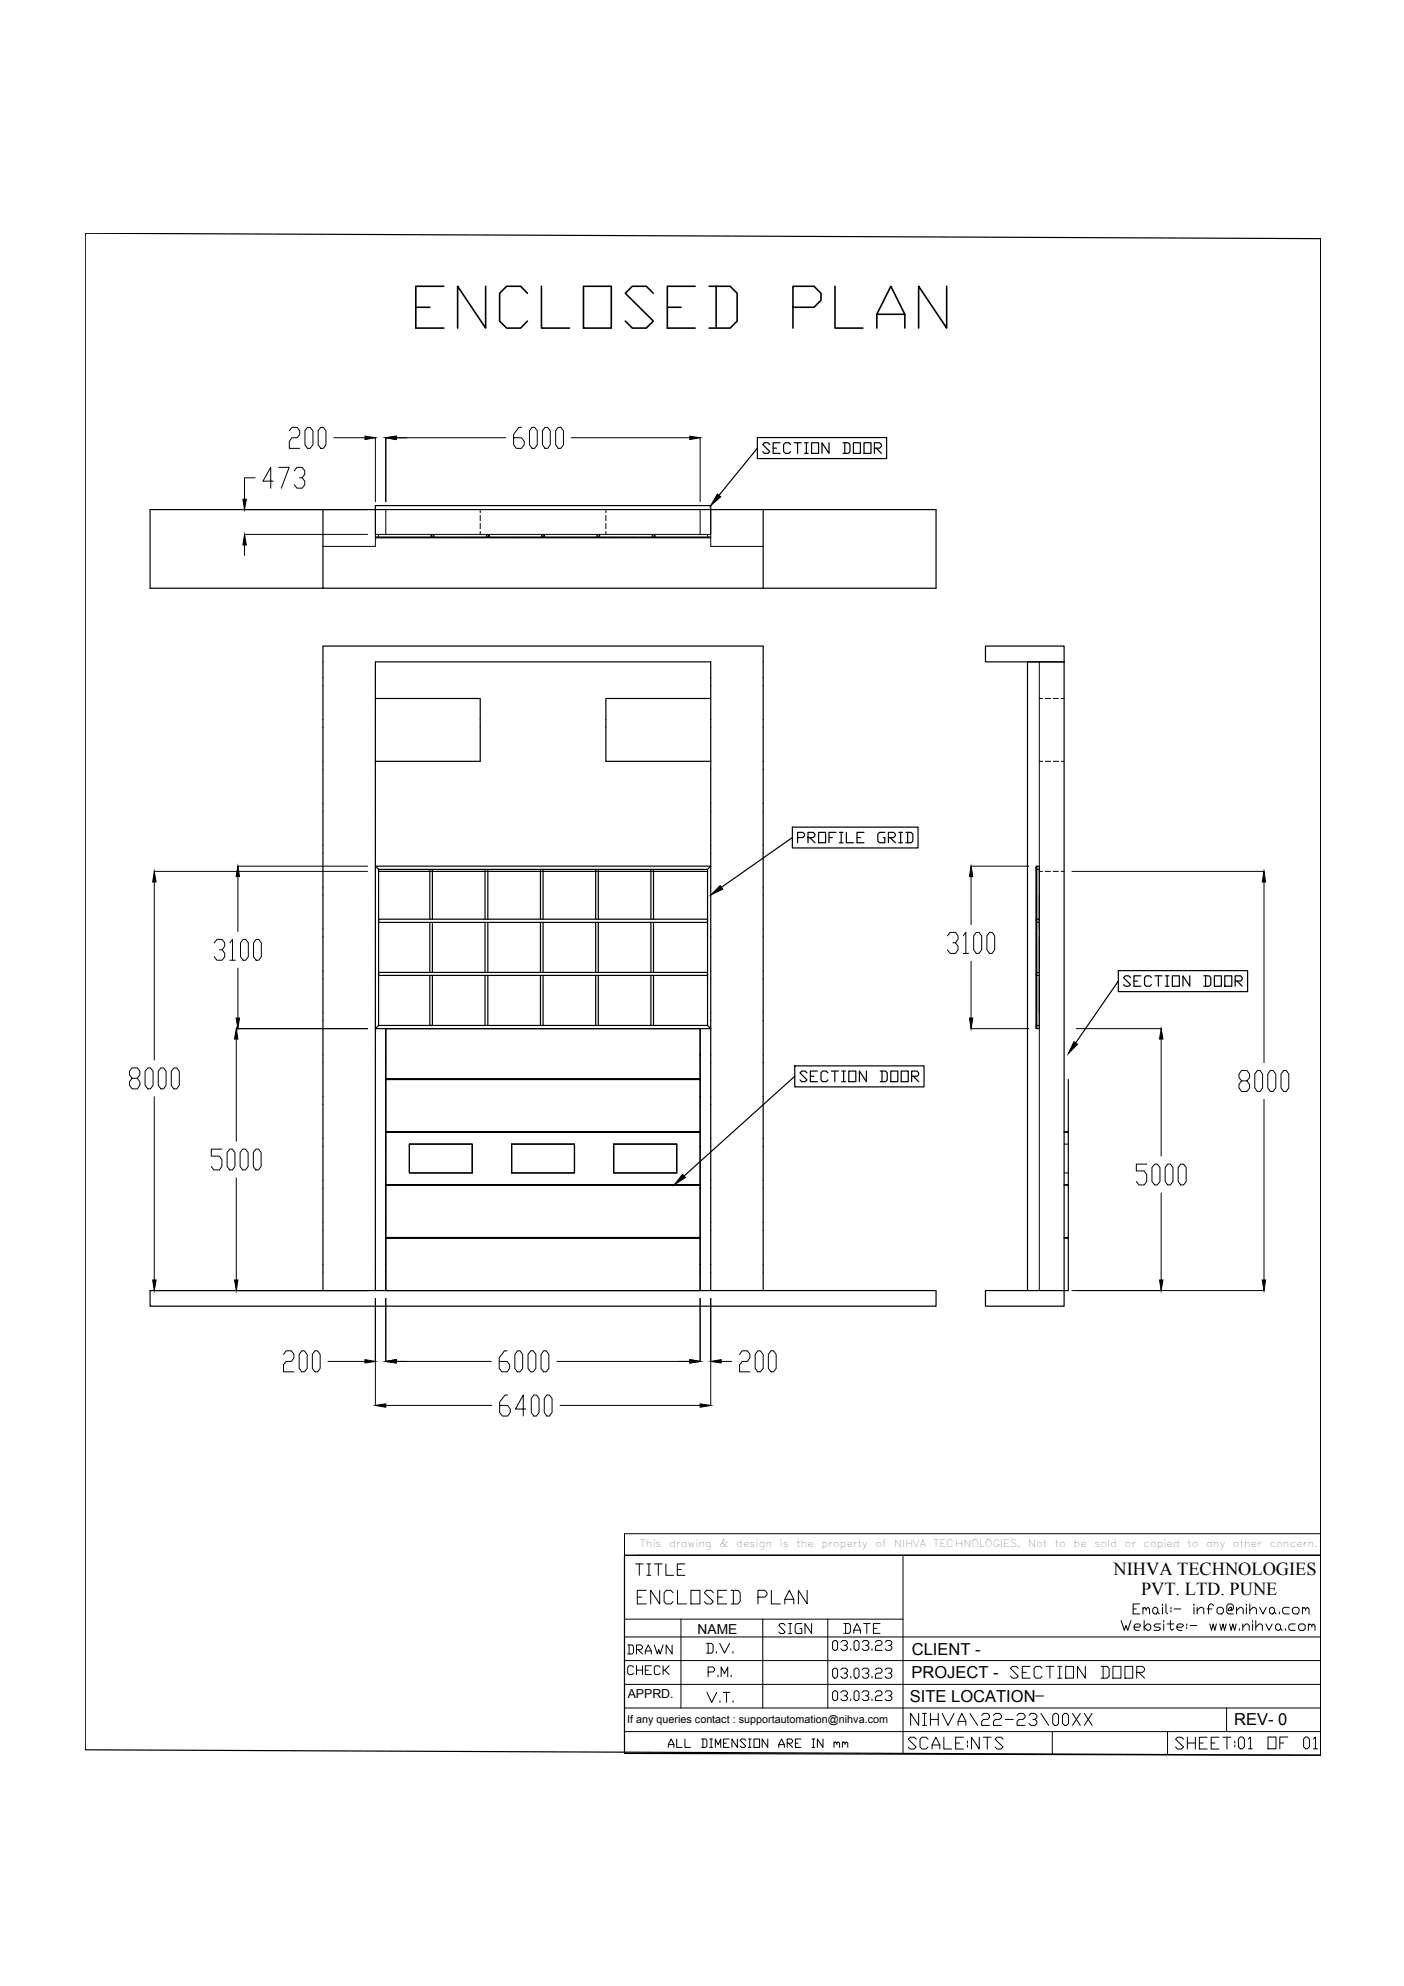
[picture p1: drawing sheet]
<svg xmlns="http://www.w3.org/2000/svg" width="297mm" height="420mm" viewBox="0 0 297 420" stroke-linecap="round" stroke-linejoin="round" font-family="sans-serif">
<!-- layer: 0 -->
<g fill="none" stroke="#000" stroke-width=".25">
<path d="M18 49.3l261.4 1.2v320.8l-261.4-1.1zM160.2 92.6h27.4v4.4h-27.4zM160.2 94.8l-8.1 10M162.9 94.1l-.4-.4h-.8l-.3 .4 1.5 1.4-.4 .4h-.8l-.3-.4M163.6 94.8h.7M165.1 93.7h-1.5v2.2h1.5M167.3 94.1l-.4-.4h-.7l-.4 .4v1.4l.4 .4h.7l.4-.4M168 93.7h1.5M168.7 93.7v2.2M170.2 95.9h.8M170.2 93.7h.8M170.6 93.7v2.2"/>
<path d="M171.7 93.7h1.5v2.2h-1.5zM175.4 93.7v2.2l-1.5-2.2v2.2M178.4 93.7h1.1l.3 .4v1.4l-.3 .4h-1.1M178.7 93.7v2.2M180.6 93.7h1.4v2.2h-1.4zM182.8 93.7h1.5v2.2h-1.5zM185 94.8h1.1l.4-.4v-.3l-.4-.4h-1.1v2.2M185.4 94.8l1.1 1.1M68.3 107.8v16.6h93.2v-16.6M79.4 107h71v.8h-71zM79.4 107.8h-47.6v16.6h36.5M150.4 107.8h47.6v16.6h-36.5"/>
<path d="M208.5 136.7h16.6v3.3h-16.6zM79.4 147.8h22.2v13.3h-22.2M150.4 147.8h-22.2v13.3h22.2M167.6 175h26.6v4.4h-26.6zM167.6 177.2l-15 10.5M168.7 177.2h1.1l.4-.4v-.3l-.4-.4h-1.1v2.2M170.9 177.2h1.1l.4-.4v-.3l-.4-.4h-1.1v2.2M171.3 177.2l1.1 1.1M173.2 176.1h1.5v2.2h-1.5zM175.4 177.2h.7M176.9 176.1h-1.5v2.2M177.6 176.1h.8"/>
<path d="M177.6 178.3h.8M178 176.1v2.2M179.1 176.1v2.2h1.5M181.3 177.2h.7M182.8 176.1h-1.5v2.2h1.5M187.2 176.1h-1.1l-.4 .4v1.5l.4 .3h1.1v-1.1h-.3M188 177.2h1.1l.3-.4v-.3l-.3-.4h-1.1v2.2M188.3 177.2l1.1 1.1M190.2 176.1h.7M190.2 178.3h.7M190.5 176.1v2.2M191.6 176.1h1.1l.4 .4v1.5l-.4 .3h-1.1"/>
<path d="M192 176.1v2.2M79.4 183.2h71l-.7 .7v33l.7 .7h-71l.7-.7v-33zM80.1 194.5h69.6v.6h-69.6zM80.1 183.9h69.6M80.1 184.3h69.6M90.9 183.9v10.6M90.9 195.1v10.6M91.5 183.9v10.6M91.5 195.1v10.6M102.6 183.9v10.6M102.6 195.1v10.6M103.2 183.9v10.6"/>
<path d="M103.2 195.1v10.6M114.3 183.9v10.6M114.3 195.1v10.6M114.9 183.9v10.6M114.9 195.1v10.6M126 183.9v10.6M126 195.1v10.6M126.6 183.9v10.6M126.6 195.1v10.6M137.7 183.9v10.6M137.7 195.1v10.6M138.3 183.9v10.6"/>
<path d="M138.3 195.1v10.6M80.1 205.7h69.6v.7h-69.6zM80.1 216.9h69.6M81.6 217.6h66.5v10.6h-66.5zM81.6 217.6v55.4M90.9 206.4v10.5h.6v-10.5M102.6 206.4v10.5M103.2 206.4v10.5M114.3 206.4v10.5M114.9 206.4v10.5M126 206.4v10.5M126.6 206.4v10.5"/>
<path d="M137.7 206.4v10.5M138.3 206.4v10.5M148.1 217.6v55.4M236.6 205.3h27.3v4.5h-27.3zM236.6 207.5l-9 13.1M239.2 206.8l-.4-.4h-.7l-.4 .4 1.5 1.5-.4 .3h-.7l-.4-.3M239.9 207.5h.8M241.4 206.4h-1.5v2.2h1.5M243.6 206.8l-.4-.4h-.7l-.4 .4v1.5l.4 .3h.7l.4-.3M244.3 206.4h1.5M245.1 206.4v2.2M246.5 208.6h.8"/>
<path d="M246.5 206.4h.8M246.9 206.4v2.2M248 206.4h1.5v2.2h-1.5zM251.7 206.4v2.2l-1.4-2.2v2.2M254.7 206.4h1.1l.4 .4v1.5l-.4 .3h-1.1M255.1 206.4v2.2M256.9 206.4h1.5v2.2h-1.5zM259.1 206.4h1.5v2.2h-1.5zM261.3 207.5h1.2l.3-.3v-.4l-.3-.4h-1.2v2.2M261.7 207.5l1.1 1.1M81.6 239.6h66.5v11h-66.5zM81.6 228.4h66.5v11h-66.5z"/>
<path d="M81.6 239.6h66.5M81.6 228.2h66.5M81.6 228.4h66.5M81.6 239.4h66.5M168.1 225.5h27.4v4.4h-27.4zM168.1 227.7l-23.4 21.1M170.7 227l-.4-.4h-.7l-.4 .4 1.5 1.5-.4 .3h-.7l-.4-.3M171.5 227.7h.7M172.9 226.6h-1.4v2.2h1.4M175.2 227l-.4-.4h-.8l-.3 .4v1.5l.3 .3h.8l.4-.3M175.9 226.6h1.5M176.6 226.6v2.2"/>
<path d="M178.1 228.8h.8M178.1 226.6h.8M178.5 226.6v2.2M179.6 226.6h1.5v2.2h-1.5zM183.3 226.6v2.2l-1.5-2.2v2.2M186.2 226.6h1.2l.3 .4v1.5l-.3 .3h-1.2M186.6 226.6v2.2M188.5 226.6h1.4v2.2h-1.4zM190.7 226.6h1.5v2.2h-1.5zM192.9 227.7h1.1l.4-.3v-.4l-.4-.4h-1.1v2.2M193.3 227.7l1.1 1.1M225.1 239.6h.9v11h-.9"/>
<path d="M226 228.4v11h-.9M81.6 250.7h66.5v11.1h-66.5zM81.6 250.7h66.5M81.6 250.6h66.5M86.6 242h13.3v6.1h-13.3zM108.2 242h13.3v6.1h-13.3zM129.8 242h13.4v6.1h-13.4zM225.1 250.7h.9v11.1h-.9M31.8 273h166.2v3.3h-166.2zM68.3 273v-136.3h93.2v136.3M79.4 273v-133h71v133M81.6 261.9h66.5v11.1h-66.5z"/>
<path d="M81.6 261.8h66.5M81.6 261.9h66.5M208.5 273h16.6v3.3h-16.6zM225.1 261.9h.9v11.1h-.9v-133h-7.7v133M132.1 329h147.3v42.3l-147.3-.3z"/>
</g>
<g fill="none" stroke="#000" stroke-width=".21">
<path d="M59 98.9h2.2l-1.7 4.4M61.2 91.1l.6-.7h1.1l.5 .7v.8l-.5 .7h-1.1l-.6 .8v1.5h2.2M62.3 99.6l.5-.7h1.1l.6 .7v.8l-.6 .7h-.5M65.1 90.4h.5l.6 .7v3l-.6 .8h-.5l-.6-.8v-3zM67.9 90.4h.5l.6 .7v3l-.6 .8h-.5l-.6-.8v-3zM70.6 92.6h6.6M79.4 92.6v13.6M81.6 92.6v13.6M83.9 92.6h23.1M110.3 90.4h-.5l-1.1 1.5v2.2l.5 .8h1.1l.6-.8v-.7l-.6-.8h-1.6M112.6 90.4h.5l.6 .7v3l-.6 .8h-.5l-.6-.8v-3zM115.3 90.4h.6l.5 .7v3l-.5 .8h-.6l-.5-.8v-3z"/>
<path d="M118.1 90.4h.6l.5 .7v3l-.5 .8h-.6l-.5-.8v-3zM120.9 92.6h25M148.1 92.6v13.6M51.7 113.1h26.1M51.7 107.8h26.1M51.7 115.3v2.2M54 101.1h-2.3v4.5M57.8 101.8h-2.2l1.7-2.9v4.4M63.9 101.1l.6 .7v.8l-.6 .7h-1.1l-.5-.7M68.3 115.6h11.1v-7.8v5.3h71v-5.3v7.8h11.1M79.4 113.7h.3M79.4 113.8h71"/>
<path d="M79.4 113.6h.3M79.6 113.6v.1M79.8 113.7h.2M79.8 113.6h.2M79.9 113.6v.1h.2M80.1 113.7h69.6M80.1 113.1v.7M80.1 113.6h.2M80.4 113.6h.2M80.7 113.6h.2M81.1 113.6h.2M81.4 113.6h.2"/>
<path d="M81.6 107.8v5.3M81.7 113.6h.2M82 113.6h.2M82.3 113.6h.3M82.6 113.6h.2M83 113.6h.2M83.3 113.6h.2M83.6 113.6h.2M83.9 113.6h.2M84.2 113.6h.2M84.5 113.6h.3M84.8 113.6h.2"/>
<path d="M85.2 113.6h.2M85.5 113.6h.2M85.8 113.6h.2M86.1 113.6h.2M86.4 113.6h.3M86.7 113.6h.3M87.1 113.6h.2M87.4 113.6h.2M87.7 113.6h.2M88 113.6h.2M88.3 113.6h.3M88.6 113.6h.3"/>
<path d="M89 113.6h.2M89.3 113.6h.2M89.6 113.6h.2M89.9 113.6h.2M90.3 113.6h.2M90.6 113.6h.2M90.9 113.6h.2M91.2 113.6h.2M91.2 113.1h.6v.6h-.6zM91.2 113.1h.6v.5l-.5 .1zM91.5 113.6h.2M91.8 113.6h.2"/>
<path d="M92.1 113.6h.2M92.5 113.6h.2M92.8 113.6h.2M93.1 113.6h.2M93.4 113.6h.2M93.7 113.6h.2M94 113.6h.2M94.4 113.6h.2M94.7 113.6h.2M95 113.6h.2M95.3 113.6h.2M95.6 113.6h.2"/>
<path d="M95.9 113.6h.2M96.3 113.6h.2M96.6 113.6h.2M96.9 113.6h.2M97.2 113.6h.2M97.5 113.6h.2M97.8 113.6h.2M98.2 113.6h.2M98.5 113.6h.2M98.8 113.6h.2M99.1 113.6h.2M99.4 113.6h.3"/>
<path d="M99.7 113.6h.2M100.1 113.6h.2M100.4 113.6h.2M100.7 113.6h.2M101 113.6h.2M101.3 113.6h.2M101.6 107.8v.7M101.6 109v1.2M101.6 110.7v1.2M101.6 112.4v.7M101.6 113.6h.3M101.9 113.6h.3"/>
<path d="M102.3 113.6h.2M102.6 113.6h.2M102.9 113.1h.6h-.5v.6zM102.9 113.6h.2M103.2 113.6h.2M103.5 113.1v.6h-.5h.5zM103.5 113.6h.3M103.8 113.6h.3M104.2 113.6h.2M104.5 113.6h.2M104.8 113.6h.2M105.1 113.6h.2"/>
<path d="M105.5 113.6h.2M105.7 113.6h.3M106.1 113.6h.2M106.4 113.6h.2M106.7 113.6h.2M107 113.6h.2M107.4 113.6h.2M107.7 113.6h.2M108 113.6h.2M108.3 113.6h.2M108.6 113.6h.2M108.9 113.6h.2"/>
<path d="M109.2 113.6h.2M109.6 113.6h.2M109.9 113.6h.2M110.2 113.6h.2M110.5 113.6h.2M110.8 113.6h.2M111.1 113.6h.2M111.5 113.6h.2M111.8 113.6h.2M112.1 113.6h.2M112.4 113.6h.2M112.7 113.6h.2"/>
<path d="M113 113.6h.2M113.4 113.6h.2M113.7 113.6h.2M114 113.6h.2M114.3 113.6h.2M114.6 113.1h.5h-.5v.6zM114.6 113.7h.5h-.5M114.6 113.6h.3M114.9 113.6h.2M115.1 113.1v.6zM115.3 113.6h.2M115.6 113.6h.2"/>
<path d="M115.9 113.6h.2M116.2 113.6h.2M116.5 113.6h.3M116.8 113.6h.3M117.2 113.6h.2M117.5 113.6h.2M117.8 113.6h.2M118.1 113.6h.2M118.4 113.6h.2M118.7 113.6h.3M119 113.6h.3M119.4 113.6h.2"/>
<path d="M119.7 113.6h.2M120 113.6h.2M120.3 113.6h.2M120.7 113.6h.2M120.9 113.6h.3M121.3 113.6h.2M121.6 113.6h.2M121.9 113.6h.2M122.2 113.6h.2M122.6 113.6h.2M122.9 113.6h.2M123.2 113.6h.2"/>
<path d="M123.5 113.6h.2M123.8 113.6h.2M124.1 113.6h.2M124.5 113.6h.2M124.8 113.6h.2M125.1 113.6h.2M125.4 113.6h.2M125.7 113.6h.2M126 113.6h.2M126.3 113.1h.6v.6h-.6zM126.3 113.1h.5v.6h-.5zM126.4 113.6h.1"/>
<path d="M126.7 113.6h.2M127 113.6h.2M127.3 113.6h.2M127.6 113.6h.2M127.9 113.6h.2M128.2 107.8v.7M128.2 109v1.2M128.2 110.7v1.2M128.2 112.4v.7M128.2 113.6h.2M128.6 113.6h.2M128.9 113.6h.2"/>
<path d="M129.2 113.6h.2M129.5 113.6h.2M129.8 113.6h.2M130.1 113.6h.2M130.5 113.6h.2M130.8 113.6h.2M131.1 113.6h.2M131.4 113.6h.2M131.7 113.6h.3M132 113.6h.2M132.4 113.6h.2M132.7 113.6h.2"/>
<path d="M133 113.6h.2M133.3 113.6h.2M133.6 113.6h.3M133.9 113.6h.3M134.3 113.6h.2M134.6 113.6h.2M134.9 113.6h.2M135.2 113.6h.2M135.5 113.6h.2M135.8 113.6h.3M136.1 113.6h.3M136.5 113.6h.2"/>
<path d="M136.8 113.6h.2M137.1 113.6h.2M137.4 113.6h.2M137.8 113.6h.2M138 113.1h.6v.6h-.6zM138 113.1h.5v.6h-.5zM138 113.6h.3M138.4 113.6h.2M138.7 113.6h.2M139 113.6h.2M139.3 113.6h.2M139.7 113.6h.2"/>
<path d="M140 113.6h.2M140.3 113.6h.2M140.6 113.6h.2M140.9 113.6h.2M141.2 113.6h.2M141.6 113.6h.2M141.9 113.6h.2M142.2 113.6h.2M142.5 113.6h.2M142.8 113.6h.2M143.1 113.6h.2M143.5 113.6h.1"/>
<path d="M143.8 113.6h.2M144.1 113.6h.2M144.4 113.6h.2M144.7 113.6h.2M145 113.6h.2M145.3 113.6h.2M145.7 113.6h.2M146 113.6h.2M146.3 113.6h.2M146.6 113.6h.2M146.9 113.6h.3M147.2 113.6h.2"/>
<path d="M147.6 113.6h.2M147.9 113.6h.2M148.1 107.8v5.3M148.2 113.6h.2M148.5 113.6h.2M148.8 113.6h.3M149.1 113.6h.3M149.5 113.6h.2M149.7 113.1v.7M149.8 113.7h.2M149.8 113.6h.2M149.9 113.6v.1h-.3"/>
<path d="M150.1 113.7h.3M150.1 113.6h.3M150.2 113.6v.1M219.9 140v133M219.9 147.8h.7M221.1 147.8h1.2M222.8 147.8h1.1M224.5 147.8h.6M219.9 161.1h.7M221.1 161.1h1.2M222.8 161.1h1.2M224.5 161.1h.6"/>
<path d="M32.6 184.3h45.2M32.6 186.6v37.7M45.3 199.5l.6-.8h1.1l.5 .8v.7l-.5 .7h-.6M48.6 199.5l.6-.8v4.4M50.3 183.2h27.5M50.3 185.4v11.6M51.4 198.7h.6l.5 .8v2.9l-.5 .7h-.6l-.5-.7v-2.9zM54.2 198.7h.5l.6 .8v2.9l-.6 .7h-.5l-.6-.7v-2.9zM200.4 198l.6-.7h1.1l.6 .7v.7l-.6 .8h-.5M202.1 199.5l.6 .7v.7l-.6 .8h-1.1l-.6-.8M203.8 198l.5-.7v4.4M205.4 183.2h12.3"/>
<path d="M205.4 185.4v10.2M206.5 197.3h.6l.6 .7v2.9l-.6 .8h-.6l-.5-.8v-2.9zM209.3 197.3h.6l.5 .7v2.9l-.5 .8h-.6l-.5-.8v-2.9zM219.2 183.2v34.4zM219.2 195.1h.1M219.2 194.5h.1M219.2 183.9h.1M219.2 183.8h.1M219.2 195h.2M219.2 194.6h.2M219.2 183.4h.2M219.2 183.8h.2"/>
<path d="M219.4 194.5h.5zM219.4 183.2h.5v34.4h-.5zM219.4 195.1h.5M219.4 183.9h.5M219.9 184.3h.7M221.1 184.3h1.2M222.8 184.3h1.1M224.5 184.3h.6M226.8 184.3h40.6M267.4 186.6v38.2M47 200.9l.5 .8v.7l-.5 .7h-1.1l-.6-.7M48.6 203.1h1.2"/>
<path d="M50 217.6h27.8M50 219.8v21.7M50.3 204.8v10.6M203.8 201.7h1.1M205.4 217.6h12.3M205.4 203.4v12M219.2 206.4h.1M219.2 205.7h.1M219.2 216.9h.1M219.2 217.1h.1M219.2 206.2h.2M219.2 205.9h.2"/>
<path d="M219.2 217.5h.2M219.2 217.1h.2M219.4 206.4h.5M219.4 205.7h.5M219.4 216.9h.5M227.7 217.6h18M245.7 219.8v24.8M27.9 228.1l-.5-.7v-.8l.5-.7h1.1l.6 .7v.8l-.6 .7h-1.1l-.5 .8v.7l.5 .8h1.1l.6-.8v-.7l-.6-.8M31.3 225.9h.5l.6 .7v3l-.6 .8h-.5l-.6-.8v-3zM32.6 232v38.8M34 225.9h.6l.5 .7v3l-.5 .8h-.6l-.5-.8v-3zM36.8 225.9h.6l.5 .7v3l-.5 .8h-.6l-.6-.8v-3z"/>
<path d="M262.7 228.7l-.6-.7v-.8l.6-.7h1.1l.6 .7v.8l-.6 .7h-1.1l-.6 .7v.8l.6 .7h1.1l.6-.7v-.8l-.6-.7M266 226.5h.6l.5 .7v3l-.5 .7h-.6l-.5-.7v-3zM267.4 232.6v38.2M268.8 226.5h.5l.6 .7v3l-.6 .7h-.5l-.6-.7v-3zM271.6 226.5h.5l.6 .7v3l-.6 .7h-.5l-.6-.7v-3zM46.9 243.1h-2.2v1.5h1.7l.5 .7v1.5l-.5 .7h-1.1l-.6-.7M48.6 243.1h.5l.6 .7v3l-.6 .7h-.5l-.6-.7v-3zM50 249.2v21.6M51.4 243.1h.5l.6 .7v3l-.6 .7h-.5l-.6-.7v-3zM54.1 243.1h.6l.5 .7v3l-.5 .7h-.6l-.5-.7v-3zM225.1 242h.9M225.1 248.1h.9"/>
<path d="M242.6 246.3h-2.2v1.4h1.7l.5 .8v1.5l-.5 .7h-1.1l-.6-.7M244.3 246.3h.6l.5 .7v3l-.5 .7h-.6l-.6-.7v-3zM245.7 252.4v18.4M247.1 246.3h.5l.6 .7v3l-.6 .7h-.5l-.6-.7v-3zM249.8 246.3h.6l.6 .7v3l-.6 .7h-.6l-.5-.7v-3zM32.6 273h45.2M79.4 274.7v22.6M81.6 274.7v13.3M148.1 274.7v13.3M150.4 274.7v22.6M226.8 273h40.6M60 286.5l.5-.7h1.1l.6 .7v.8l-.6 .7h-1.1l-.5 .7v1.5h2.2"/>
<path d="M63.8 285.8h.6l.6 .7v3l-.6 .7h-.6l-.5-.7v-3zM66.6 285.8h.6l.5 .7v3l-.5 .7h-.6l-.5-.7v-3zM69.4 288h7.8M81.6 297.3h22.5M83.9 288h20M107.3 285.8h-.6l-1.1 1.5v2.2l.6 .7h1.1l.5-.7v-.8l-.5-.7h-1.7M107.4 295.1h-.6l-1.1 1.5v2.2l.6 .8h1.1l.6-.8v-.7l-.6-.8h-1.7M109.5 285.8h.5l.6 .7v3l-.6 .7h-.5l-.6-.7v-3zM111.3 298.1h-2.2l1.6-3v4.5M112.3 285.8h.5l.6 .7v3l-.6 .7h-.5l-.6-.7v-3zM112.9 295.1h.6l.5 .8v2.9l-.5 .8h-.6l-.5-.8v-2.9zM115 285.8h.6l.5 .7v3l-.5 .7h-.6l-.5-.7v-3z"/>
<path d="M115.7 295.1h.5l.6 .8v2.9l-.6 .8h-.5l-.6-.8v-2.9zM117.8 288h28.1M118.5 297.3h29.6M152.6 288h2.2M156.5 286.5l.5-.7h1.1l.6 .7v.8l-.6 .7h-1.1l-.5 .7v1.5h2.2M160.3 285.8h.6l.6 .7v3l-.6 .7h-.6l-.5-.7v-3zM163.1 285.8h.6l.5 .7v3l-.5 .7h-.6l-.5-.7v-3zM132.1 324.5h147.3v4.5h-147.3zM132.1 329v42M134.6 329h144.8M191.1 329v42.1M241.1 339.3h-1.4v2.1h1.4"/>
<path d="M246 339.3v.4M246.7 339.3v1.8l.3 .3M252.6 339.3v.4M256.8 339.7l-.4-.4h-.3l-.4 .4v1.7M263.7 339.3v.4M264.4 339.3v2.1M132.1 356.3h147.3M132.1 351.3h147.3M132.1 346.3h147.3M132.1 342.5h59M144.1 342.5v18.8M149.8 353.7h1l.4-.3v-.4l-.4-.3h-1v2"/>
<path d="M151.9 354.4v.3M152.6 354.7v-2l.7 1.4 .7-1.4v2M154.7 354.4v.3M161.4 342.5v18.8M175.1 342.5v18.8M176.1 347.4l.4-.3h.4l.3 .3v1.4l-.3 .4h-.4l-.4-.4zM176.1 353.3l.4-.4h.4l.3 .4v1.4l-.3 .3h-.4l-.4-.3zM176.1 358l.4-.3h.4l.3 .3v1.4l-.3 .4h-.4l-.4-.4zM177.9 353.3l.4-.4h.6l.4 .4v.3l-.4 .4h-.3M177.9 358l.4-.3h.6l.4 .3v.4l-.4 .4h-.3M178.9 348.1l.4 .3v.4l-.4 .4h-.6l-.4-.4M178.9 354l.4 .3v.4l-.4 .3h-.6l-.4-.3"/>
<path d="M178.9 358.8l.4 .3v.3l-.4 .4h-.6l-.4-.4M180 348.8v.4M180 354.7v.3M180 359.4v.4M180.7 347.4l.3-.3h.4l.3 .3v1.4l-.3 .4h-.4l-.3-.4zM180.7 353.3l.3-.4h.4l.3 .4v1.4l-.3 .3h-.4l-.3-.3zM180.7 358l.3-.3h.4l.3 .3v1.4l-.3 .4h-.4l-.3-.4zM182.4 353.3l.4-.4h.7l.3 .4v.3l-.3 .4h-.4M182.4 358l.4-.3h.7l.3 .3v.4l-.3 .4h-.4M183.5 348.1l.3 .3v.4l-.3 .4h-.7l-.4-.4M183.5 354l.3 .3v.4l-.3 .3h-.7l-.4-.3M183.5 358.8l.3 .3v.3l-.3 .4h-.7l-.4-.4"/>
<path d="M184.5 348.8v.4M184.5 354.7v.3M184.5 359.4v.4M185.2 347.4l.3-.3h.8l.3 .3v.4l-.3 .3h-.8l-.3 .3v.8h1.4M185.2 353.3l.3-.4h.8l.3 .4v.3l-.3 .4h-.8l-.3 .3v.7h1.4M185.2 358l.3-.3h.8l.3 .3v.4l-.3 .4h-.8l-.3 .3v.7h1.4M187.3 353.3l.3-.4h.7l.4 .4v.3l-.4 .4h-.3M187.3 358l.3-.3h.7l.4 .3v.4l-.4 .4h-.3M188.3 348.1l.4 .3v.4l-.4 .4h-.7l-.3-.4M188.3 354l.4 .3v.4l-.4 .3h-.7l-.3-.3M188.3 358.8l.4 .3v.3l-.4 .4h-.7l-.3-.4M237.2 342.8l.7 2.1 .3-1 .4 1 .7-2.1"/>
<path d="M239.7 340.4h.7M239.9 344.2h1.1l.3-.3-.3-.3h-.7l-.4 .3v.7l.4 .3h.7M241.8 340.4l.3-.4 .4 .4v.3M241.8 340v1.4M242.1 344.2l.6-.6h.4l.4 .3v.7l-.4 .3h-.4zM242.1 342.8v2.1M242.5 340.4l.4-.4 .3 .4v1M243.9 340.4l.3-.4h.4l.3 .4v.7l-.3 .3h-.4l-.3-.3zM244.9 341.1l.4 .3M245.5 343.6h-1l-.4 .3 .4 .3h.7l.3 .4-.3 .3h-1.1M246 340v1.4M246.2 342.8v.4"/>
<path d="M246.2 343.6v1.3M246.9 343.6h1.4M247.6 342.8v1.8l.3 .3 .4-.3M247.7 340v.4M247.7 340.7v.4M248.4 340.4h1.4M249 344.2h1.1l.3-.3-.3-.3h-.8l-.3 .3v.7l.3 .3h.8M251.1 343.6v.3M251.1 344.2v.4M251.8 343.9h1.4M252.6 340v1.4M253.3 340.7l.7-.7h.3l.4 .4v1"/>
<path d="M253.3 340v1.4M255.4 340.4h1M255.9 343.6l.4 1.3 .4-1.3 .3 1.3 .3-1.3M257.5 340.4l.3-.4h.7l.3 .4v.7l-.3 .3h-.7l-.3-.3zM258.1 343.6l.3 1.3 .3-1.3 .4 1.3 .3-1.3M260.1 343.6l.4 1.3 .3-1.3 .4 1.3 .3-1.3M260.6 340.4l-.4 .3h-.3v-.3l.3-.4h.4v.7l.3-.3v-.7l-.3-.4h-.7l-.4 .4v1.4l.4 .3h1M261.6 340.7l.7-.7h.4l.3 .4v1M261.6 340v1.4M262.2 344.6v.3M262.9 344.2l.7-.6h.3l.4 .3v1M262.9 343.6v1.3"/>
<path d="M263.7 340v1.4M264.4 340.7l.7-.7h.3l.4 .4v1M265 342.8v.4M265 343.6v1.3M265.7 344.2l.7-.6h.3l.4 .3v1M265.7 342.8v2.1M266.5 340l.7 1.4 .7-1.4M267.8 343.6l.7 1.3 .7-1.3M268.6 340.4l.3-.4h.4l.3 .4v.7l-.3 .3h-.4l-.3-.3zM269.6 341.1l.4 .3M269.9 343.9l.3-.3h.4l.3 .3v.7l-.3 .3h-.4l-.3-.3zM270.7 341.1v.3"/>
<path d="M270.9 344.6l.4 .3M271.9 344.6v.3M272.8 340h-1.1l-.3 .4v.7l.3 .3h1.1M273.4 340.4l.4-.4h.7l.3 .4v.7l-.3 .3h-.7l-.4-.3zM274 343.6h-1l-.3 .3v.7l.3 .3h1M274.7 343.9l.4-.3h.7l.3 .3v.7l-.3 .3h-.7l-.4-.3zM275.5 340.4l.4-.4 .3 .4v.3M275.5 340v1.4M276.2 340.4l.4-.4 .3 .4v1M276.8 343.9l.4-.3 .3 .3v.3M276.8 343.6v1.3M277.5 343.9l.4-.3 .3 .3v1"/>
<path d="M132.1 361.3h147.3M132.1 366.3h147.3M222.6 366.3v4.9M259.5 361.3v5"/>
</g>
<g fill="#000" stroke="#000" stroke-width=".21">
<path d="M77.2 92.3l2.2 .3-2.2 .4zM81.6 92.6l2.3-.3v.7zM145.9 92.3l2.2 .3-2.2 .4zM51.7 113.1l.4 2.2h-.7zM51.4 105.6h.7l-.4 2.2zM151.8 104.5l.7 .6-2.1 1.9zM32.6 184.3l.4 2.3h-.7zM50.3 183.2l.4 2.2h-.7zM150.4 189.3l2-1.9 .5 .7zM205.4 183.2l.4 2.2h-.7zM267.4 184.3l.4 2.3h-.8zM50 217.6l.3 2.2h-.7z"/>
<path d="M50 215.4h.7l-.4 2.2zM205.1 215.4h.7l-.4 2.2zM245.7 217.6l.3 2.2h-.7zM227.2 220.4l.8 .5-2 2zM144.4 248.4l.6 .7-2.3 1.5zM32.3 270.8h.7l-.4 2.2zM49.6 270.8h.7l-.3 2.2zM245.3 270.8h.7l-.3 2.2zM267 270.8h.8l-.4 2.2zM77.2 287.6l2.2 .4-2.2 .4zM79.4 297.3l2.2-.3v.7zM81.6 288l2.3-.4v.8z"/>
<path d="M145.9 287.6l2.2 .4-2.2 .4zM148.1 297l2.3 .3-2.3 .4zM150.4 288l2.2-.4v.8z"/>
</g>
<text font-size="13.7" x="87.1" y="70.6">ENCLOSED PLAN</text>
<text font-size="6.2" x="134.1" y="340.4">ENCLOSED PLAN</text>
<g font-size="5.7">
<text x="133.7" y="334.4">TITLE</text>
<text x="212.7" y="356.3">SECTION DOOR</text>
<text x="191.2" y="371.1">SCALE:</text>
<text x="191.9" y="366.2">NIHVA\22-23\00XX</text>
<text x="204.6" y="371.1">NTS</text>
<text x="247.6" y="371.1">SHEET:</text>
<text x="261.1" y="371.1">01 OF 01</text>
</g>
<g font-size="5.3">
<text x="164" y="346.8">SIGN</text>
<text x="177.8" y="346.8">DATE</text>
<text x="148.5" y="351">D.V.</text>
<text x="131.9" y="355.6">CHECK</text>
<text x="148.5" y="361.2">V.T.</text>
</g>
<g font-size="4.9">
<text x="131.9" y="351">DRAWN</text>
<text x="140.4" y="370.8">ALL DIMENSION ARE IN mm</text>
</g>
<g font-size="3.9">
<text x="235.6" y="333.1">NIHVA TECHNOLOGIES</text>
<text x="241.4" y="337.5">PVT. LTD. PUNE</text>
</g>
<g font-size="3.5">
<text x="192.9" y="350.1">CLIENT -</text>
<text x="192.8" y="355">PROJECT -</text>
<text x="192.5" y="360">SITE LOCATION</text>
<text x="261.1" y="365">REV- 0</text>
</g>
<text font-size="2.9" x="147.6" y="345.6">NAME</text>
<g font-size="2.6">
<text x="132.8" y="359.3">APPRD.</text>
<text x="218.4" y="360.2">-</text>
</g>
<text font-size="2.3" x="132.7" y="364.5">If any queries contact : supportautomation@nihva.com</text>
<g font-size="2.1">
<text x="135.4" y="327.3">This</text>
<text x="141.6" y="327.3">drawing</text>
<text x="152.2" y="327.3">&amp;</text>
<text x="155.8" y="327.3">design</text>
<text x="165" y="327.3">is</text>
<text x="168.5" y="327.3">the</text>
<text x="173.8" y="327.3">property</text>
<text x="185.2" y="327.3">of</text>
<text x="189.2" y="327.3">NIHVA</text>
<text x="197.5" y="327.3">TECHNOLOGIES.</text>
<text x="217.6" y="327.3">Not</text>
<text x="223.2" y="327.3">to</text>
<text x="227.1" y="327.3">be</text>
<text x="231.5" y="327.3">sold</text>
<text x="237.9" y="327.3">or</text>
<text x="241.9" y="327.3">copied</text>
<text x="251.2" y="327.3">to</text>
<text x="255.2" y="327.3">any</text>
<text x="260.9" y="327.3">other</text>
<text x="268.6" y="327.3">concern.</text>
</g>
</svg>
